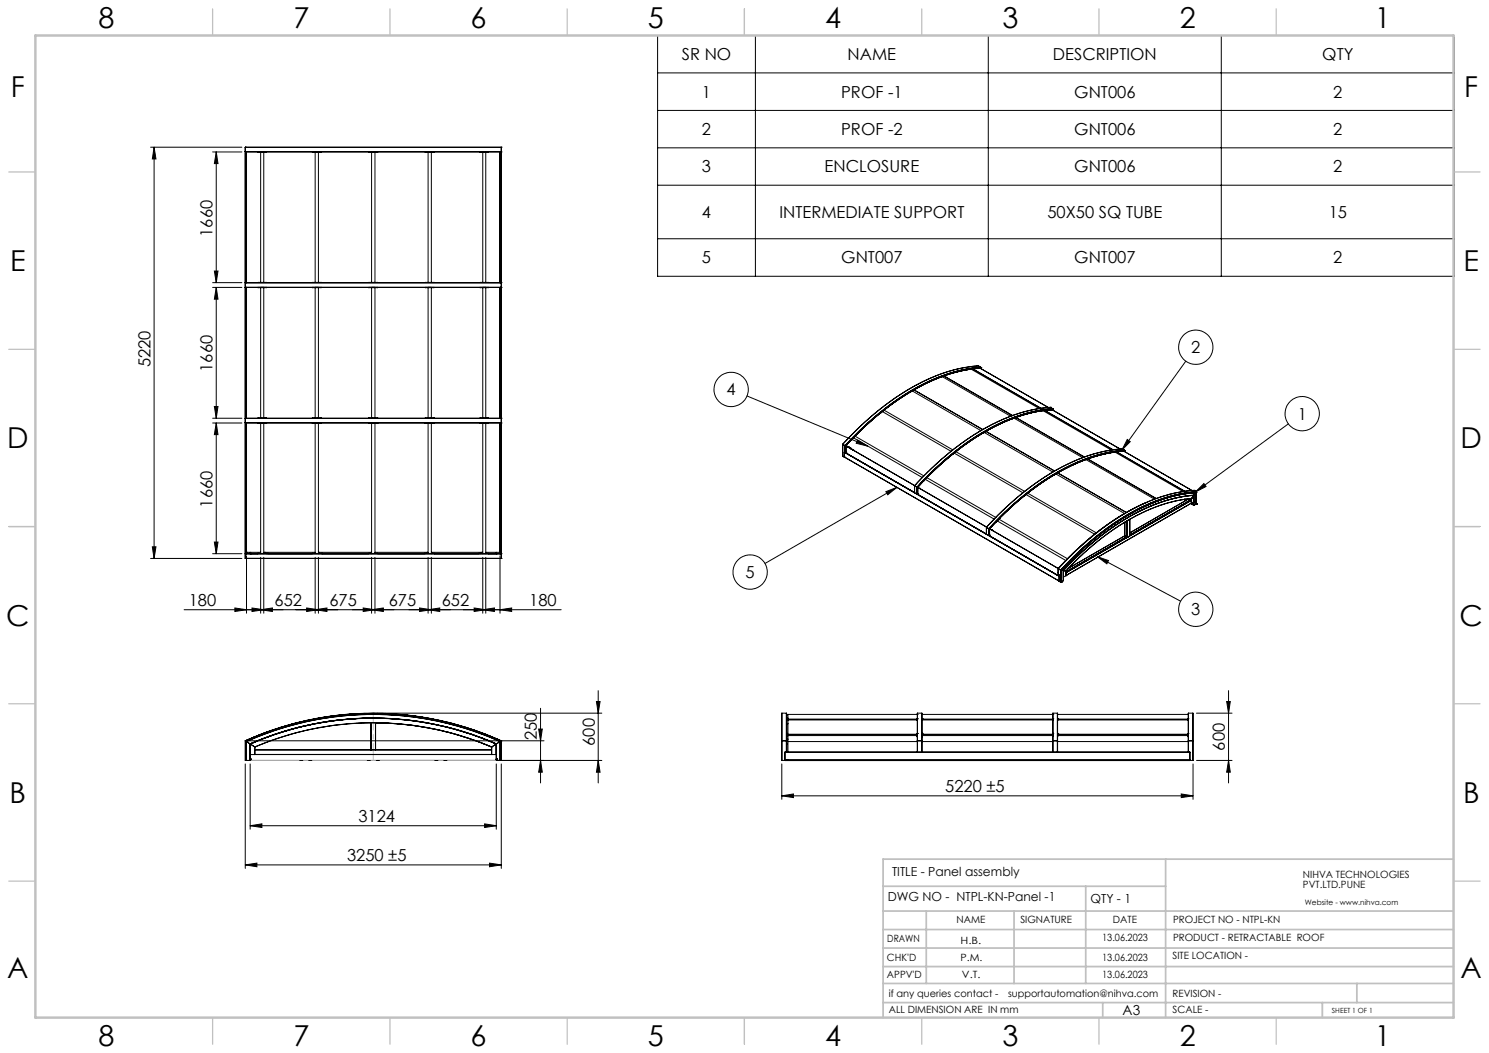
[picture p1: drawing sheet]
<svg xmlns="http://www.w3.org/2000/svg" width="420mm" height="297mm" viewBox="0 0 420 297" stroke-linecap="round" stroke-linejoin="round" font-family="sans-serif">
<g fill="none" stroke="#000" stroke-width=".28">
<path d="M185.5 10h224.7v67.9h-224.7zM213.1 10v67.9M278.8 10v67.9M344.5 10v67.9M185.5 20.6h224.7M185.5 31.1h224.7M42.5 41.5h25.7M43.5 41.5l.5 3.3h-1zM43.5 41.5v116M60 42.9h8.2M61 42.9l.5 3.2h-1zM61 42.9v36.8"/>
<path d="M69.2 41.6h72.2M69.2 41.6v115.9M69.2 42.9h.1M69.2 41.5h.1M69.2 41.5h72.2M69.2 41.5v.1M69.2 42.9h72.2M69.3 42.9v36.8M69.4 42.9v36.8M69.5 42.9v36.8M72.7 42.9h.1M72.8 42.9h2.3"/>
<path d="M72.8 42.9h.1M73.5 42.9v36.8M74.4 42.9v36.8M75.1 42.9h.1M88.1 42.9h.1M88.2 42.9h2.4M88.2 42.9h.1M88.9 42.9v36.8M89.8 42.9v36.8M90.6 42.9h.1M104 42.9h.1M104.1 42.9h.1"/>
<path d="M104.1 42.9h2.4M104.8 42.9v36.8M105.8 42.9v36.8M106.5 42.9h.1M119.9 42.9h.1M120 42.9h.1M120 42.9h2.4M120.8 42.9v36.8M121.7 42.9v36.8M122.4 42.9h.1M135.4 42.9h.1M135.5 42.9h.1"/>
<path d="M135.5 42.9h2.2M136.2 42.9v36.8M137 42.9v36.8M137.7 42.9h.1M141 42.9v36.8M141.1 42.9v36.8M141.2 42.9v36.8M141.3 42.9v36.8M141.4 41.5h.1M141.4 42.9h.1M141.4 41.6h.1M141.4 42.8v.1"/>
<path d="M141.4 42.8l-72.2 .1M141.4 41.6v115.9M185.5 41.7h224.7M185.5 52.2h224.7M60 79.7h8.2M60.5 76.4h1l-.5 3.3zM69.2 79.7h.1M69.2 79.7h72.2M69.2 79.7v.1M72.7 79.7h.1M72.8 79.7h2.3M72.8 79.7h.1"/>
<path d="M75.1 79.7h.1M88.1 79.7h.1M88.2 79.7h2.4M88.2 79.7h.1M90.6 79.7h.1M104 79.7h.1M104.1 79.7h2.4M104.1 79.7h.1M106.5 79.7h.1M119.9 79.7h.1M120 79.7h2.4M120 79.7h.1"/>
<path d="M122.4 79.7h.1M135.4 79.7h.1M135.5 79.7h2.2M135.5 79.7h.1M137.7 79.7h.1M141.4 79.7l-72.2 .1M141.4 79.7h.1M185.5 67.3h224.7M60 81.1h8.2M61 81.1l.5 3.3h-1zM61 81.1v36.9M69.2 81h72.2"/>
<path d="M69.2 81v.1M69.2 81.1h.1M69.2 81.1h72.2M69.3 81.1v36.9M69.4 81.1v36.9M69.5 81.1v36.9M72.7 81.1h.1M72.8 81.1h2.3M72.8 81.1h.1M73.5 81.1v36.9M74.4 81.1v36.9M75.1 81.1h.1"/>
<path d="M88.1 81.1h.1M88.2 81.1h2.4M88.2 81.1h.1M88.9 81.1v36.9M89.8 81.1v36.9M90.6 81.1h.1M104 81.1h.1M104.1 81.1h2.4M104.1 81.1h.1M104.8 81.1v36.9M105.8 81.1v36.9M106.5 81.1h.1"/>
<path d="M119.9 81.1h.1M120 81.1h2.4M120 81.1h.1M120.8 81.1v36.9M121.7 81.1v36.9M122.4 81.1h.1M135.4 81.1h.1M135.5 81.1h2.2M135.5 81.1h.1M136.2 81.1v36.9M137 81.1v36.9M137.7 81.1h.1"/>
<path d="M141 81.1v36.9M141.1 81.1v36.9M141.2 81.1v36.9M141.3 81.1v36.9M141.4 81.1h.1M141.4 81v.1M60 119.3h8.2M60 118h8.2M60.5 114.6h1l-.5 3.4zM61 119.3v36.9M61 119.3l.5 3.3h-1zM69.2 118h72.2"/>
<path d="M69.2 119.2h72.2M69.2 119.2v.1M69.2 119.3h.1M69.2 118h.1M69.2 119.3h72.2M69.3 119.3v36.9M69.4 119.3v36.9M69.5 119.3v36.9M72.7 117.9h.1M72.7 119.3h.1M72.7 119.4h.1M72.8 119.3h2.3"/>
<path d="M72.8 117.9h2.3M72.8 119.4h2.3M72.8 117.9v.1M72.8 119.3v.1M73.5 119.3v36.9M74.4 119.3v36.9M75.1 117.9h.1M75.1 119.4h.1M75.1 119.3h.1M75.1 117.9v.1M75.1 119.3v.1M88.1 117.9h.1"/>
<path d="M88.1 119.3h.1M88.1 119.4h.1M88.2 119.3h2.4M88.2 117.9h2.4M88.2 119.4h2.4M88.2 117.9v.1M88.2 119.3v.1M88.9 119.3v36.9M89.8 119.3v36.9M90.6 117.9h.1M90.6 119.3h.1M90.6 119.4h.1"/>
<path d="M90.6 117.9v.1M90.6 119.3v.1M104 117.9h.1M104 119.3h.1M104 119.4h.1M104.1 119.3h2.4M104.1 117.9h2.4M104.1 119.4h2.4M104.1 117.9v.1M104.1 119.3v.1M104.8 119.3v36.9M105.8 119.3v36.9"/>
<path d="M106.5 117.9h.1M106.5 119.3h.1M106.5 119.4h.1M106.5 117.9v.1M106.5 119.3v.1M119.9 117.9h.1M119.9 119.4h.1M119.9 119.3h.1M120 119.3h2.4M120 117.9h2.4M120 117.9v.1M120 119.3v.1"/>
<path d="M120 119.4h2.4M120.8 119.3v36.9M121.7 119.3v36.9M122.4 117.9h.1M122.4 119.3h.1M122.4 119.4h.1M122.4 117.9v.1M122.4 119.3v.1M135.4 117.9h.1M135.4 119.4h.1M135.4 119.3h.1M135.5 119.3h2.2"/>
<path d="M135.5 117.9h2.2M135.5 119.4h2.2M135.5 117.9v.1M135.5 119.3v.1M136.2 119.3v36.9M137 119.3v36.9M137.7 117.9h.1M137.7 119.3h.1M137.7 119.4h.1M137.7 117.9v.1M137.7 119.3v.1M141 119.3v36.9"/>
<path d="M141.1 119.3v36.9M141.2 119.3v36.9M141.3 119.3v36.9M141.4 118h.1M141.4 119.3h.1M141.4 119.2v.1M210.7 111.7l34.1 14.1M248.4 116.4l-6.8 6.2M248.4 116.4l-6.9 6.2M248.5 116.4h.1M248.5 116.4h-.1M249.5 115.5l-.9 .7"/>
<path d="M249.7 115.4h.1M249.8 115.4h.1M249.8 115.4l-1.3 1M256.9 110.5l-7.1 4.9M256.9 110.5l-7.2 4.9M256.9 110.5h.1M256.9 110.5v.1M257.3 110.2l19.4 11.3M257.8 110l19.4 11.1M257.8 109.9l-4.5 2.8-6 4.6-3.8 3.4-5 5M257.9 109.9l-.7 .4M258.2 109.7h.1"/>
<path d="M258.2 109.7l-1.3 .8M265.3 106.4l-3.6 1.5-3.5 1.8M265.3 106.4h.1M265.4 106.4h-.1M265.7 106.2l19.4 11.2M266.2 106l-.4 .2M266.2 106l19.4 11.2M266.2 106l-.5 .2M266.6 105.9h.1M266.6 105.9l-1.3 .5M266.7 105.9h.1M266.7 105.9l-1.3 .5"/>
<path d="M273.5 104.2l-2.8 .5-4 1.2M273.5 104.2l-4.5 .9-2.4 .8M273.5 104.1v.1M273.5 104.1l.1 .1M273.6 104.2h-.1M274.7 104h.1M274.7 104l-1.2 .1M274.8 104h.1M274.8 104l-1.2 .2M276 103.2l-4.3 .5-4.4 1.1-5.7 2.2-4.1 2.1-5.1 3.2-4.9 3.7-5.2 4.6-4.6 4.7M276 103.2h.1M276 103.2l-4.9 .7-4.7 1.2-5.2 2.1-4.8 2.5-4.4 2.9-6.4 5-3.8 3.5-4.1 4.2"/>
<path d="M276 103.2l.6 .4M276.2 103.7l-2.9 .3M276.2 103.7h.1M276.2 103.7l.2 .2M276.3 103.7h-.1M276.4 103.7v.1M276.5 103.8l-5 .7-3.3 .9M276.5 103.8h.1M276.5 103.7l-4.8 .6-5.6 1.6-4.4 1.8-4 2.1-5.3 3.4-4.3 3.3-5.6 5-4.1 4.2M276.5 103.8l-4.9 .7-3.4 .9-4.3 1.5-5.7 2.8-4.8 3-4.4 3.2-5.5 4.8-5 5M276.5 103.7h.1M276.5 103.9l19.2 11"/>
<path d="M276.5 103.8v.1M276.5 103.9h.1M276.5 103.9l-1.7 .1M276.5 103.7v.2M276.6 103.6h.1M276.6 103.7h.1M276.6 103.6l-4 .5-4.2 1-6.1 2.3-5.2 2.7-4 2.5-4.7 3.6-5.5 4.9-4.5 4.6M276.6 103.6l-4.9 .7-4.6 1.2-5.2 2.1-4.4 2.3-4.3 2.8-4.8 3.5-5.9 5.3-4.1 4.2M276.6 103.6v.4M276.7 103.6v.4M285.6 118.1l-3.2 1.3-3.9 2M285.6 118.1h.1"/>
<path d="M286 117.9l.5-.1 19.4 11.1M286 117.9l19.4 11.2M286.5 117.8l-.5 .1M286.9 117.6h.1M286.9 117.6l-1.3 .5M293.7 115.2l-19.3-11.2-.5 .1 19.3 11.1M293.8 115.9l-4.5 .9-2.4 .8M293.8 115.8v.1M293.8 115.8l-6.9 1.8M293.8 115.9h.1M295 115.7h.1M295 115.7l-1.2 .1"/>
<path d="M295.1 115.7h.1M295.1 115.7l-1.3 .2M296.3 114.9l-4.7 .6-5.2 1.4-5 2-4.5 2.4-5.8 3.8-5.4 4.3-3.9 3.7-3.8 3.9M296.3 114.9h.1M296.3 114.9l-4.1 .5-4.2 1-6.1 2.3-4.8 2.5-4.4 2.8-4.7 3.5-5.5 4.9-4.5 4.6M296.3 114.9l.6 .4M296.5 115.4h.1M296.5 115.4l-2.9 .3M296.5 115.4l.2 .1M296.7 115.4v.1M296.8 115.6h.1M296.8 115.5l-4.3 .6-4 .9-4.8 1.8-5.7 2.9-5.3 3.3-4.3 3.3-5.1 4.5-4.5 4.6"/>
<path d="M296.8 115.5h.1M296.8 115.5v.1M296.8 115.4l-5.7 .8-4.7 1.4-4 1.6-5.3 2.8-4.8 3.2-5.2 4.1-5.1 4.7-3.3 3.4M296.8 115.6l-1.7 .1M296.8 115.5l-3.7 .5-4.7 1.1-4.7 1.7-5.7 2.9-5.3 3.3-4.3 3.3-5.1 4.5-4.5 4.6M296.8 115.5l-1.8 .2M296.8 115.6l19.1 11M296.8 115.4v.1M296.9 115.4h.1M296.9 115.4v.3M296.9 115.4h-.1M296.9 115.3v.1"/>
<path d="M296.9 115.3l-5.3 .7-5.5 1.6-4.8 2.1-4.4 2.4-4.4 2.9-5.2 4-4.6 4.2-4.1 4.2M296.9 115.4l-4 .4-4.7 1.2-5.6 2.1-5.2 2.8-4.8 3.1-5.7 4.4-4.2 3.8-4 4.2M296.9 115.3v.4M334.5 101.9l-18.1 25.1M363.4 119.6l-26.2 19.1M237.7 125.3h.1M237.7 128.7h.1M237.7 125.3v3.4M237.7 125.3l.7 .4M237.7 128.7l.5 .3M238.2 127.5l60.5 35M238.2 128.9h.1"/>
<path d="M238.2 128.9l60.5 35M238.2 127.5l.2 .2M238.2 127.5v1.5M238.2 128.9v.1M238.4 125.7h.1M238.4 127.7h.1M238.4 125.7v2M238.5 125.7h.1M238.5 125.8h.1M238.5 127.6h.1M238.5 125.7v1.9M238.6 125.8h.1"/>
<path d="M238.6 125.8l19.4 11.2M239.1 126h.1M239.1 126.1h.1M239.2 126.1h.1M239.3 126.1h.1M239.3 126.2h.1M239.7 126.4h.1M239.9 126.5h.1M240 126.5h.1M240 126.6h.1M240.3 123.9l-1.7 1.9M240.3 123.9l-1.8 1.9"/>
<path d="M240.3 123.9h.1M240.3 123.9v.1M240.4 126.8h.1M240.5 126.9h.1M240.7 123.5l19.4 11.2M241.2 123l19.4 11.2M241.4 122.8l-.9 .9M241.5 122.6l-1.2 1.3M241.5 122.6l.1 .1M241.6 122.6h.1M241.6 122.6h-.1M241.6 122.7l-1.3 1.2"/>
<path d="M241.9 124.1l2.9 1.7-3.3-.8zM249.9 138.7l3.1-1.2-2.6 2.1zM253 137.5l-37.2 21.4M258 137h.1M258 139h.1M258 137v2M258 137l.6 .4M258 139l.6 .4M258.6 137.4h.1M258.6 137.4v2M258.7 137.4h.1M258.7 137.4l-.1 2"/>
<path d="M258.7 139.3h.1M258.7 139.3l19.5 11.3M258.8 137.4h.1M258.8 139.3h.1M258.8 137.4v1.9M258.8 137.4l19.5 11.3M259.4 137.8h.1M260.6 135.6l-1.8 1.8M260.6 135.6h.1M261.7 134.5l-1 .9M261.8 134.3h.1M261.8 134.3l-1.2 1.3"/>
<path d="M261.9 134.3h-.1M268.7 128.1l-6.9 6.2M268.7 128.1l-3.3 2.8-3.6 3.4M268.7 128.1h.1M268.7 128.1v.1M268.7 126.9l-19.4-11.2-.5 .4 19.5 11.2M269.8 127.2l-.9 .7M270 127.1h.1M270 127.1l-1.3 1M270.1 127.1h-.1M277.1 122.2h.1M277.1 122.2l-3.5 2.2-3.5 2.7"/>
<path d="M277.1 122.2l-7.1 4.9M277.2 122.2l-.1 .1M278.2 121.6l-.8 .4M278.4 121.4h.1M278.4 121.4l-1.3 .8M278.5 121.5l-1.3 .7M289 139.8l-6.9 6.2M289 139.8h.1M289 139.8v.1M289 138.6l-19.4-11.2-.5 .4 19.4 11.2M290.1 138.9l-.9 .7M290.3 138.8h.1"/>
<path d="M290.3 138.8l-1.3 1M297.5 133.9h.1M297.4 133.9l-7.1 4.8M297.4 133.9h.1M297.5 132.9l-19.4-11.2-.5 .3 19.4 11.1M297.8 133.7l19.4 11.1M298.3 133.4l19.4 11.2M298.4 133.3l-.7 .4M298.7 133.1h.1M298.7 133.1l4.4-2.2 2.8-1.1-2.8 1.1-4.3 2.2M298.7 133.1l.1 .1M298.8 133.2h.1"/>
<path d="M298.8 133.1h.1M298.8 133.2l-1.4 .7M305.9 129.8h.1M305.9 129.7v.1M306.7 129.5l-.4 .1M307.2 129.3l-1.3 .4M307.2 129.3h.1M313.9 126.9l-19.3-11.2-.4 .1 19.2 11.1M314 127.6l-1.9 .3-4.9 1.4M314 127.6l-4 .8-2.8 .9M314.1 127.6h-.1M314.1 127.6h.1"/>
<path d="M315.3 127.4h.1M315.3 127.4l-1.2 .2M316.5 126.6l-5 .7-4.4 1.2-4.6 1.7-4.9 2.6-4.6 2.9-4.5 3.3-4.9 4.2-5.4 5.5M316.5 126.6h.1M316.5 126.6l-4.4 .6-4.7 1.2-4.8 1.8-4.8 2.4-5.7 3.7-4.3 3.3-5.1 4.5-4.5 4.6M316.5 126.6l.7 .4M316.8 127.1h.1M316.8 127.1l-2.9 .3M316.8 127.1l.2 .1M316.9 127.1v.1M317 127.2l-4.6 .6-5 1.4-5.6 2.3-4 2.1-4.4 2.8-4.3 3.3-4.3 3.6-5.7 5.9M317 127.2h.1"/>
<path d="M317 127.2l-1.7 .2M317 127.2l-4.5 .6-5.1 1.4-5.2 2.1-4.8 2.6-4 2.5-5.6 4.3-5.5 5-3.2 3.5M317 127.1v.2l19.2 11.1M317.1 127.1v.2M317.2 127.1h.1M317.2 127.1l-4.5 .5-4.8 1.3-4.8 1.8-4.4 2.3-5.7 3.6-4.4 3.3-5.1 4.6-4.5 4.6M317.2 127h.1M317.2 127l-4.9 .6-4.3 1.2-3.8 1.4-5.7 2.8-5.3 3.3-4.3 3.3-5.9 5.3-4.1 4.2M317.2 127l-4.5 .6-3.3 .8-6.1 2.2-4.4 2.2-4.8 3-4.8 3.5-5.9 5.2-4.5 4.6M317.2 127v.4M317.2 127v.1M318 124l.8 .6-2.4 2.4z"/>
<path d="M334.2 138.6l-19.3-11.1h-.4l19.2 11.1M336.7 139.7l-4.5 .6-4 1.1-4.9 1.9-4.5 2.3-4.6 2.8-5.3 4-5.2 4.6-3.8 3.9M336.7 139.7l-4.8 .7-5.1 1.5-3.9 1.6-5.2 2.8-4.4 2.8-3.4 2.6-5.1 4.3-4.8 5M336.7 139.7h.1M336.7 139.7v2.8M336.7 139.7l-.6 .9M336.8 139.7h.1M336.8 139.7l-3.7 .4-4.2 1-4.7 1.8-5.6 2.8-4 2.4-4.3 3.2-5.5 4.7-4.9 4.9M336.8 139.7h-.1M336.8 139.7v2.8M336.8 138.3l-5.4 .8-3.6 .9-5.4 2.1-4.2 2.1-5.4 3.5-4.5 3.4-4.4 3.8-5.4 5.5M336.8 138.3h.1"/>
<path d="M336.8 138.3l-4.9 .7-3.8 .9-5.2 2-5.7 2.9-5.2 3.5-5.2 4.1-4.2 3.8-4.1 4.2M336.8 138.3l.7 .4M337 138.8h.1M337 138.8l-2.8 .3M337 138.8l-3.8 .5M337 138.8l.3 .2M337.1 138.8h-.1M337.2 138.8v.1M337.3 139l-5.1 .6-3.2 .9-5.2 1.9-5.7 2.9-4 2.5-5.6 4.3-4.2 3.7-4.9 5M337.3 139h.1M337.3 138.8l-4.8 .6-5.2 1.5-5.2 2.1-3.5 1.9-4.9 3.1-4.4 3.3-4.7 4.1-5.4 5.4M337.3 139l-4.5 .5-3.8 1-5.2 1.9-4.8 2.4-4.9 3-5.6 4.3-4.2 3.7-4.9 5"/>
<path d="M337.3 138.8h.2M337.3 138.8v.2M337.3 139l-4.5 .5-5.5 1.5-4.8 2-4.8 2.6-5.3 3.4-4.3 3.4-5.5 5-3.2 3.5M337.3 139l-4.1 .4-5 1.4-4.8 1.8-4.8 2.5-4 2.4-5.2 3.9-5.9 5.2-4.1 4.3M337.3 139v3.2M337.3 139l-.5 .7M337.4 138.8h.1M337.4 138.8v3.3M337.5 138.7h.1M337.5 138.7l-3.7 .4-4.6 1.1-6.1 2.3-4.8 2.5-4.4 2.7-5.1 4-4.3 3.7-5.3 5.4M337.5 138.7l-4.9 .7-3.8 1-4.4 1.6-5.6 2.8-4.4 2.7-5.2 3.8-5.5 4.9-4.5 4.6M337.5 138.7v3.4"/>
<path d="M339.6 136.4l.6 .8-3 1.5zM42.5 157.5h25.7M43 154.2h1l-.5 3.3zM60 156.2h8.2M60.5 152.9h1l-.5 3.3zM69.2 156.2h72.2M69.2 157.5h72.2M69.2 157.5h.1M69.2 156.2h.1M69.5 155.8h.1M69.5 156.8v16.2M69.5 155.8h4v.3h-2.9"/>
<path d="M69.6 155.8v.4M70.6 156.2h.1M70.6 155.8v.4M70.6 156.1v.1M70.6 156.1h.1M72.8 156.1l-2.2 .1M72.8 156.1h2.3M72.8 156.1v.1M73.5 157.2v15.8M74.4 157.2v15.8M74.5 155.8h14.3v.3h-13.9v-.3M74.5 155.8v.3"/>
<path d="M75.1 156.1h.1M75.1 156.1v.1M75.2 156.1h.4M75.2 156.1v.1M75.6 156.1h.1M75.6 156.1h12.6M88.2 156.1h2.4M88.2 156.1v.1M88.9 157.2v15.8M89.8 157.2v15.8M90.1 155.8v.3h14.6v-.3h-14.8v.3M90.6 156.1h.1"/>
<path d="M90.6 156.1v.1M90.7 156.1h.1M90.7 156.1v.1M90.8 156.1h.1M90.8 156.1h13.3M104.1 156.1h2.4M104.1 156.1v.1M104.8 157.2v15.8M105.8 157.2v15.8M106.5 156.1h13.2M106.5 156.1v.1M119.7 156.1h.1"/>
<path d="M119.7 156.1h.2M119.9 156.1h.1M119.9 156.1v.1M120 156.1h2.4M120 156.1v.1M120.5 155.8v.3h-14.7v-.3h14.9v.3M120.8 157.2v15.8M121.7 157.2v15.8M122.4 156.1h12.9M122.4 156.1v.1M135 156.1v.1M135.3 156.1h.2"/>
<path d="M135.3 156.1v.1M135.5 156.1h2.2M135.5 156.1v.1M135.7 155.8v.3h-14v-.3h14.4M136 155.8v.3M136.2 157.2v15.8M137 157.2v15.8M137.7 156.1l2.3 .1M137.7 156.1v.1M139.9 156.1l.1 .1M139.9 156.1h.1M140 156.2h.1"/>
<path d="M140 155.8v.4M141 156.8v16.2M141 155.8h-3.9v.3h2.8M141 155.8h.1M141.4 156.2h.1M141.4 157.5h.1M278.2 148.7h.1M278.2 150.7h.1M278.2 148.7v2M278.2 148.7l.7 .4M278.2 150.7l.7 .4M278.9 149.1h.1"/>
<path d="M278.9 151.1h.1M278.9 149.1v2M279 149.1h.1M279 151.1h.1M279 151.1l19.5 11.2M279 149.1l.1 .1M279.1 149.2v1.8M279.1 149.2h.1M279.1 151h.1M279.1 149.2l19.4 11.1M279.6 149.5h.1M280.8 147.3h.1"/>
<path d="M280.8 147.3l-1.7 1.9M280.9 147.3l-.1 .1M280.9 145.9l-19.5-11.2-.5 .5 19.5 11.2M281.9 146.2l-.9 .9M282.1 146h.1M282.1 146l-1.3 1.3M282.1 146l-1.2 1.3M282.2 146h.1M300.3 158.3v.1M300.5 158.1l.1 .1M300.6 158.1l-2.1 2.2M301.1 157.6l-19.4-11.2-.5 .5 19.5 11.2"/>
<path d="M308.3 151h.1M308.7 150.7h.1M308.7 150.7l-3.2 2.7-4.3 4.2M309.3 150.2v.1M309.3 150.3l-19.4-11.2-.5 .4 19.4 11.2M309.5 157l3.2 1.1-.5 .9zM309.5 157l23.5 12.6M316.6 145.2h.1M317.1 144.9h.1M317.1 144.8l-4.7 3.1-3.1 2.3M317.3 151.1h.1M317.3 151.1l-15.9 9.2"/>
<path d="M317.3 147.3v3.8M317.3 151.1l.5 .3M317.3 151.1l-16 9.2M317.8 151.4h.1M317.8 147v4.4M318 151.5h.1M318 151.5l-17.4 10M318 151.4l-17.4 10 17.4-10.1-.2 .1M318 146.9v4.6M318 146.9l.7-.4v4.6M318.7 151.1h.1M318.7 151.1l-.7 .4"/>
<path d="M323.4 141.7l-5.7 2.8M326.1 140.6l-19.3-11.2-.5 .2 19.3 11.2M334 140.9l.5 .2M334.2 140.8l.4 .3M335.8 141h.1M335.8 141l-.5-.3-16.6 9.6M335.8 140.6l.1 .6M335.9 141h.1M335.9 141l-17.2 10M335.9 141l-17.2 9.9M336 142l.3 .2M336 141.1h.1"/>
<path d="M336 140.6v.5M336 141.1l-35.4 20.5M336 141.9h.1M336 141.1l-17.3 10M336.1 140.6l-5 .8-4.8 1.5-4.1 1.7-4.5 2.4-4.5 2.9-3.6 2.8-4 3.4-5 5M336.1 140.6l-4.5 .7-4.6 1.3-3.9 1.6-4.3 2.2-4.4 2.7-4.7 3.5-4.2 3.6-4.9 4.9M336.1 140.6h.1M336.1 141.9l-35.5 20.4M336.1 141.9l-36.1 20.9M336.1 140.6v1.3M336.1 141.9l.2 .1M336.1 141.9l.2 .2"/>
<path d="M336.3 142.2h.1M336.3 142.1v.1M336.3 142.1h.1M336.3 142h.1M336.3 141.8v.5l.3 .1M336.6 142.4h.1M336.6 141.6v.8M336.7 142.4h.1M336.7 141.6v.9M336.7 142.5h.1M336.7 141.5h.1M336.7 141.5l-.6 .4"/>
<path d="M337.3 142.2h.1M337.3 142.2l-.5 .3M337.3 142l.1 .1M337.4 142.1h.1M337.5 142.1h.1M51.9 172h106.4M66.3 171.5l3.2 .5-3.2 .5zM71.1 171.5l3.3 .5-3.3 .5zM73.5 172l3.3-.5v1zM86.5 171.5l3.3 .5-3.3 .5zM88.9 172l3.3-.5v1zM102.4 171.5l3.4 .5-3.4 .5z"/>
<path d="M104.8 172l3.3-.5v1zM118.4 171.5l3.3 .5-3.3 .5zM120.8 172l3.2-.5v1zM133.7 171.5l3.3 .5-3.3 .5zM136.2 172l3.3-.5v1zM141 172l3.3-.5v1zM298.5 162.2h.1M298.5 160.4h.1M298.5 162.4h.1M298.5 162.1h.1M298.5 160.3v2.1M298.5 160.4l.7 .4"/>
<path d="M298.5 162.4l.2 .1M298.7 162.5v1.5l.5 .2M299.2 160.8h.1M299.2 164.2h.1M299.2 160.8v3.4M299.2 164l.2 .1M299.3 160.8h.1M299.4 160.9h.1M299.4 164.1h.1M299.4 160.8v3.3M299.4 160.9h.5M299.9 163.8l-.5 .3"/>
<path d="M299.9 162.8h.1M299.9 160.9l.1 .1M299.9 160.9h.1M299.9 160.9v2.9M299.9 163.8h.1M300 161v1.8M300 161l.6 .1M300.6 161.1h.1M300.6 162.4h.1M300.6 161.5v.1M300.6 162.3h.1M300.6 161.1v1.3"/>
<path d="M152.5 199.8v21M168.2 197.9h1.1l-.6 3.3zM168.7 194.8v26M346 197.9h1l-.5 3.3zM346.5 194.8v26M69.2 208.9a87.5 87.5 0 0 1 72.2 0M69.2 208.9h.1M69.2 208.9v5.6M69.2 215.5v29.4M69.2 208.9a87.7 87.7 0 0 1 72.2 0M69.2 214.5h100.6M69.2 208.9l.1 .1"/>
<path d="M69.3 209a87.5 87.5 0 0 1 72 0M69.3 209h.1M69.3 214.5h.1M69.3 209l.2 .2M69.5 209.2a87.4 87.4 0 0 1 71.5 0M69.5 209.2h.1M69.5 214.5h.1M69.5 209.2v5.3M69.5 209.2l1 .6v4.7l.1-4.7M69.5 209.2l1 .6M69.9 214.5h.1M70.2 208.9h83.3"/>
<path d="M70.5 209.8a86.3 86.3 0 0 1 69.5 0M70.5 209.8h.1M70.6 209.8v.1M70.6 212.8h.1M70.6 209.8a86.5 86.5 0 0 1 69.4 0M70.6 215.5v18.4M70.6 214.1h.1M70.6 214.3h.1M70.6 209.9a86.3 86.3 0 0 1 69.3 0M70.6 209.9v2.9M70.6 209.9l1.3 .8M71.9 210.7h.1"/>
<path d="M71.9 210.7v2.1M71.9 210.7a85 85 0 0 1 66.8 0M71.9 212.8h.1M73.1 208.8l-2.5 1M88.3 204.3a84.9 84.9 0 0 0-12.7 3.5M104 202.6a92 92 0 0 0-13.2 1.2M104.6 203.9h.1M104.6 211.5h.1M104.6 203.9a86 86 0 0 0-32.7 6.8M104.6 211.5h-32.7h66.7h-33.9M104.6 203.9v7.6M104.7 203.9h1.2"/>
<path d="M104.7 203.9v7.6M105.9 211.5h.1M105.9 203.9h.1M105.9 203.9v7.6M105.9 203.9a85.6 85.6 0 0 1 32.7 6.8M106.3 201.2h63.5M138.6 212.8h.1M138.6 212.8h-68M138.6 210.7v2.1M138.7 210.7h-.1M138.7 212.8h1.2M138.7 210.7v2.1"/>
<path d="M139.9 212.8h.1M139.9 209.9l-1.2 .8M140 209.8h.1M140 214.3h.1M140 214.1h.1M140 215.5v18.4M140.6 214.5h.1M141 214.5h.1M141 209.2h.1M141 209.2l-.9 .6v4.7l-.1-4.7M141 209.2v5.3M141 209.2l-1 .6"/>
<path d="M141.3 209h.1M141.3 214.5h.1M141.3 209v5.5M141.3 209l-.3 .2M141.4 214.5h.1M141.4 208.9h.1M141.4 208.9v5.6M141.4 208.9l-.1 .1M141.4 215.5v29.4M151.9 205.6h1.1l-.5 3.3zM152.5 214.5l.5 3.3h-1.1zM168.7 214.5l.6 3.3h-1.1z"/>
<path d="M220.5 215.5v10M220.5 208.9h.1M220.5 208.9l.1 5.6M220.6 201.2l-.1 7.7M220.6 201.2v7.7M220.6 214.5h115.9M220.6 201.2h1.2M220.6 208.9h1.2M220.6 208.9v5.6M221.4 214.4h114.2M221.4 212.2h114.2M221.4 214.4h.9"/>
<path d="M221.8 201.2l.1 7.7M221.8 208.9h.1M221.8 201.2v7.7M221.8 208.9v3.2M221.9 209.8v.1M221.9 209.8h.1M221.9 202.6v.1M221.9 204.3v2.6M221.9 208.8v1M221.9 202.9h36.8M221.9 201.5h36.8M221.9 203.2h.1"/>
<path d="M221.9 207.7h.1M221.9 208.9v3.2M221.9 203.1h36.8M221.9 207.5h36.8M221.9 207.1h36.8M221.9 202.5h.4M221.9 203.3h.1M221.9 204.2h.1M221.9 207.9h.1M221.9 208.7h.1M221.9 204.3h.1M221.9 208.8h.1"/>
<path d="M221.9 202.6v.3M221.9 203.2v.1M221.9 204.2v.1M221.9 202.7h.1M221.9 207.7v.2M221.9 208.7v.1M221.9 206.9h.1M221.9 201.5v1.1M221.9 202.6h.1M221.9 202.7v.5M221.9 203.3v.9M221.9 206.9v.8"/>
<path d="M221.9 207.9v.8M221.9 209.9v2.2M221.9 202.6h.4M221.9 207.6h.4M221.9 208.5h.4M221.9 203.2h.4M221.9 204.1h.4M222.3 204.1h-.4v3h36.8M222.3 208.5h-.4v1.4M222.3 201.5v1.4M222.3 203.1v4M222.3 207.5v1.7"/>
<path d="M222.3 209.2v2.9M222.3 214.4v.1M222.3 209.2h36.4M222.3 201.6h-.4M258.7 203.2h.1M258.7 202.7h.1M258.7 207.7v.1M258.7 206.9h.1M258.7 201.5h.1M258.7 202.7v.5M258.7 206.9v.8M258.7 207.7h.1"/>
<path d="M258.7 208.9h.1M258.7 212.1h.1M258.7 208.9v3.2M258.7 212.1h-37.3v2.4M258.8 201.2l-.1 7.7M258.8 201.2v7.7M258.8 201.2h1.2M258.8 208.9h1.2M258.8 208.9v3.2M258.8 212.1h76.8v2.4M260 208.9h.1M260 212.1h.1"/>
<path d="M260 201.2v7.7M260 208.9v3.2M260.1 201.2h.1M260.1 201.2v7.7M260.1 202.9h36.9M260.1 202.7h.1M260.1 206.9h.1M260.1 209.2h36.9M260.1 201.5h36.9M260.1 203.2h.1M260.1 207.7h.1M260.1 203.1h36.9"/>
<path d="M260.1 207.5h36.9M260.1 207.1h36.9M260.1 207.7v.1M260.1 201.5h.1M260.1 207.1h36.8M260.1 202.7v.5M260.1 206.9v.8M296.9 203.2h.1M296.9 202.7h.1M296.9 207.7v.1M296.9 206.9h.1M296.9 201.5h.1"/>
<path d="M296.9 207.7h.1M296.9 202.7v.5M296.9 206.9v.8M297 201.5h.1M297 203.2h.1M297 202.7h.1M297 207.7v.1M297 206.9h.1M297 208.9h.1M297 208.9v3.2v-3.2M297 202.7v.5M297 206.9v.8"/>
<path d="M297 201.2v7.7M297 201.2h1.2M297 208.9h1.2M298.2 201.2l.1 7.7M298.2 208.9h.1M298.2 201.2v7.7M298.2 208.9v3.2M298.3 202.9h36.9M298.3 202.7h.1M298.3 206.9h.1M298.3 209.2h36.9M298.3 201.5h36.9"/>
<path d="M298.3 203.2h.1M298.3 207.7h.1M298.3 208.9v3.2M298.3 203.1h36.9M298.3 207.5h36.9M298.3 207.1h36.9M298.3 201.5h.1M298.3 207.7v.1M298.3 207.1h36.8M298.3 202.7v.5M298.3 206.9v.8M335.1 207.7v.1"/>
<path d="M335.1 206.9h.1M335.1 203.2h.1M335.1 202.7h.1M335.1 201.5h.1M335.1 207.7h.1M335.1 202.7v.5M335.1 206.9v.8M335.2 208.9h.1M335.2 208.9v3.2v-3.2M335.2 201.2v7.7M335.2 201.2h1.3M335.2 208.9h1.3"/>
<path d="M335.6 214.5h.1M336.5 201.2h.1M336.5 214.5h.1M336.5 208.9h.1M336.5 201.2v7.7M336.5 208.9v5.6M336.5 215.5v10M337.5 201.2h10M337.5 214.5h10M346.5 214.5l.5 3.3h-1zM70.6 232.9l3.3-.5v1zM70.6 232.9h69.4"/>
<path d="M136.7 232.4l3.3 .5-3.3 .5zM220.5 224.5l3.3-.6v1.1zM220.5 224.5h116M333.2 223.9l3.3 .6-3.3 .5zM69.2 243.9l3.3-.5v1.1zM69.2 243.9h72.2M138.1 243.4l3.3 .5-3.3 .6z"/>
<circle cx="337.3" cy="97.9" r="4.8"/>
<circle cx="206.2" cy="109.8" r="4.8"/>
<circle cx="367.3" cy="116.7" r="4.8"/>
<circle cx="211.6" cy="161.3" r="4.8"/>
<circle cx="337.3" cy="171.9" r="4.8"/>
</g>
<path d="M69.2 214.5h72.2" fill="none" stroke="#c0c0c0" stroke-width=".28" stroke-dasharray="15.2 1.3 1.3 1.3" stroke-dashoffset=".1"/>
<path d="M105.3 214.5v-13.4" fill="none" stroke="#c0c0c0" stroke-width=".28" stroke-dasharray="15.2 1.3 1.3 1.3" stroke-dashoffset="10.5"/>
<g fill="none" stroke="#c0c0c0" stroke-width=".35">
<path d="M60 2.5v7.5M110 2.5v7.5M160 2.5v7.5M210 2.5v7.5M260 2.5v7.5M310 2.5v7.5M360 2.5v7.5M2.5 48.5h7.5M410 48.5h7.5M2.5 98.5h7.5M410 98.5h7.5M2.5 148.5h7.5"/>
<path d="M410 148.5h7.5M2.5 198.5h7.5M410 198.5h7.5M2.5 248.5h7.5M410 248.5h7.5M60 287v7.5M110 287v7.5M160 287v7.5M210 287v7.5M260 287v7.5M310 287v7.5M360 287v7.5"/>
</g>
<g fill="none" stroke="#c0c0c0" stroke-width=".5">
<path d="M249.1 257h160.9M249.1 250h79.7M261.3 257v20.4M286 257v20.4M306.2 250v27.4M328.8 242.3v44.7M410 242.3h-160.9v44.7M249.1 272.6h160.9M249.1 267.4h160.9M249.1 262.2h160.9M249.1 277.4h160.9M382.7 277.4v5.4"/>
<path d="M249.1 282.8h160.9M311 282.8v4.2M373 282.8v4.2"/>
</g>
<path d="M10 10h400v277h-400z" fill="none" stroke="#c0c0c0" stroke-width=".7"/>
<g fill="#000">
<path d="M61 42.9l.5 3.2h-1zM60.5 76.4h1l-.5 3.3zM61 81.1l.5 3.3h-1zM60.5 114.6h1l-.5 3.4z"/>
<path d="M43 154.2h1l-.5 3.3zM43.5 41.5l.5 3.3h-1zM60.5 152.9h1l-.5 3.3zM61 119.3l.5 3.3h-1z"/>
<path d="M66.3 171.5l3.2 .5-3.2 .5zM73.5 172l3.3-.5v1zM133.7 171.5l3.3 .5-3.3 .5zM141 172l3.3-.5v1z"/>
<path d="M104.8 172l3.3-.5v1zM86.5 171.5l3.3 .5-3.3 .5zM88.9 172l3.3-.5v1zM71.1 171.5l3.3 .5-3.3 .5z"/>
<path d="M102.4 171.5l3.4 .5-3.4 .5zM120.8 172l3.2-.5v1z"/>
<path d="M118.4 171.5l3.3 .5-3.3 .5zM136.2 172l3.3-.5v1z"/>
<path d="M151.9 205.6h1.1l-.5 3.3zM152.5 214.5l.5 3.3h-1.1z"/>
<path d="M168.7 214.5l.6 3.3h-1.1zM168.2 197.9h1.1l-.6 3.3z"/>
<path d="M346.5 214.5l.5 3.3h-1zM346 197.9h1l-.5 3.3z"/>
<path d="M70.6 232.9l3.3-.5v1zM136.7 232.4l3.3 .5-3.3 .5zM339.6 136.4l.6 .8-3 1.5zM318 124l.8 .6-2.4 2.4zM309.5 157l3.2 1.1-.5 .9zM241.9 124.1l2.9 1.7-3.3-.8zM249.9 138.7l3.1-1.2-2.6 2.1z"/>
<path d="M220.5 224.5l3.3-.6v1.1zM333.2 223.9l3.3 .6-3.3 .5z"/>
<path d="M69.2 243.9l3.3-.5v1.1zM138.1 243.4l3.3 .5-3.3 .6z"/>
</g>
<g font-size="8.1">
<text x="27.8" y="8">8</text>
<text x="82.8" y="8">7</text>
<text x="132.8" y="8">6</text>
<text x="182.8" y="8">5</text>
<text x="232.8" y="8">4</text>
<text x="282.8" y="8">3</text>
<text x="332.8" y="8">2</text>
<text x="387.8" y="8">1</text>
<text x="3" y="27.2">F</text>
<text x="413" y="27.2">F</text>
<text x="2.8" y="76.5">E</text>
<text x="412.8" y="76.5">E</text>
<text x="2" y="126.5">D</text>
<text x="412" y="126.5">D</text>
<text x="1.7" y="176.5">C</text>
<text x="411.7" y="176.5">C</text>
<text x="2.7" y="226.5">B</text>
<text x="412.7" y="226.5">B</text>
<text x="2" y="275.7">A</text>
<text x="412" y="275.7">A</text>
<text x="27.8" y="295">8</text>
<text x="82.8" y="295">7</text>
<text x="132.8" y="295">6</text>
<text x="182.8" y="295">5</text>
<text x="232.8" y="295">4</text>
<text x="282.8" y="295">3</text>
<text x="332.8" y="295">2</text>
<text x="387.8" y="295">1</text>
</g>
<g font-size="4.7">
<text x="192.3" y="16.9">SR NO</text>
<text x="239.1" y="16.9">NAME</text>
<text x="297" y="16.9">DESCRIPTION</text>
<text x="373" y="16.9">QTY</text>
<text x="198" y="27.5">1</text>
<text x="237.3" y="27.5">PROF -1</text>
<text x="303" y="27.5">GNT006</text>
<text x="376.1" y="27.5">2</text>
<text x="198" y="38.1">2</text>
<text x="237.3" y="38.1">PROF -2</text>
<text x="303" y="38.1">GNT006</text>
<text x="376.1" y="38.1">2</text>
<text x="198" y="48.6">3</text>
<text x="232.6" y="48.6">ENCLOSURE</text>
<text x="303" y="48.6">GNT006</text>
<text x="376.1" y="48.6">2</text>
<text x="198" y="61.5">4</text>
<text x="219.9" y="61.5">INTERMEDIATE SUPPORT</text>
<text x="295.5" y="61.5">50X50 SQ TUBE</text>
<text x="374.8" y="61.5">15</text>
<text x="60" y="66.8" transform="rotate(-90 60 66.8)">1660</text>
<text x="198" y="74.3">5</text>
<text x="237.3" y="74.3">GNT007</text>
<text x="303" y="74.3">GNT007</text>
<text x="376.1" y="74.3">2</text>
<text x="336" y="99.6">2</text>
<text x="42.5" y="103.6" transform="rotate(-90 42.5 103.6)">5220</text>
<text x="60" y="104.9" transform="rotate(-90 60 104.9)">1660</text>
<text x="205" y="111.5">4</text>
<text x="366" y="118.4">1</text>
<text x="60" y="143.2" transform="rotate(-90 60 143.2)">1660</text>
<text x="210.3" y="163">5</text>
<text x="53.2" y="170.9">180</text>
<text x="77.4" y="170.9">652</text>
<text x="92.9" y="170.9">675</text>
<text x="109.6" y="170.9">675</text>
<text x="124.6" y="170.9">652</text>
<text x="149.3" y="170.9">180</text>
<text x="336" y="173.5">3</text>
<text x="151.5" y="208.8" transform="rotate(-90 151.5 208.8)">250</text>
<text x="167.7" y="210.3" transform="rotate(-90 167.7 210.3)">600</text>
<text x="345.5" y="211.7" transform="rotate(-90 345.5 211.7)">600</text>
<text x="266.6" y="223.4">5220 ±5</text>
<text x="101.1" y="231.9">3124</text>
<text x="97.9" y="242.9">3250 ±5</text>
</g>
<text font-size="3.9" x="316.7" y="286.4">A3</text>
<g font-size="3.5">
<text x="251.6" y="247">TITLE - Panel assembly</text>
<text x="250.4" y="254.2">DWG NO - NTPL-KN-Panel -1</text>
<text x="307.6" y="254.8">QTY - 1</text>
</g>
<g font-size="2.8">
<text x="367.5" y="247.7">NIHVA TECHNOLOGIES</text>
<text x="367.5" y="250.5">PVT.LTD.PUNE</text>
<text x="269.8" y="260.4">NAME</text>
<text x="287.8" y="260.4">SIGNATURE</text>
<text x="313.9" y="260.5">DATE</text>
<text x="330.9" y="260.5">PROJECT NO - NTPL-KN</text>
<text x="250.3" y="265.7">DRAWN</text>
<text x="270.9" y="266.1">H.B.</text>
<text x="310.9" y="265.5">13.06.2023</text>
<text x="330.9" y="265.5">PRODUCT - RETRACTABLE ROOF</text>
<text x="250.2" y="271.1">CHK'D</text>
<text x="250.2" y="275.8">APPV'D</text>
<text x="270.9" y="271.1">P.M.</text>
<text x="271.3" y="275.8">V.T.</text>
<text x="310.9" y="271.1">13.06.2023</text>
<text x="310.9" y="275.8">13.06.2023</text>
<text x="330.7" y="270.6">SITE LOCATION -</text>
<text x="250.7" y="281.1">if any queries contact -</text>
<text x="284.3" y="281.1">supportautomation@nihva.com</text>
<text x="330.7" y="281.1">REVISION -</text>
<text x="250.7" y="285.6">ALL DIMENSION ARE IN mm</text>
<text x="330.7" y="285.6">SCALE -</text>
</g>
<text font-size="2.1" x="368.1" y="255.1">Website - www.nihva.com</text>
<text font-size="2" x="375.7" y="285.6">SHEET 1 OF 1</text>
</svg>
